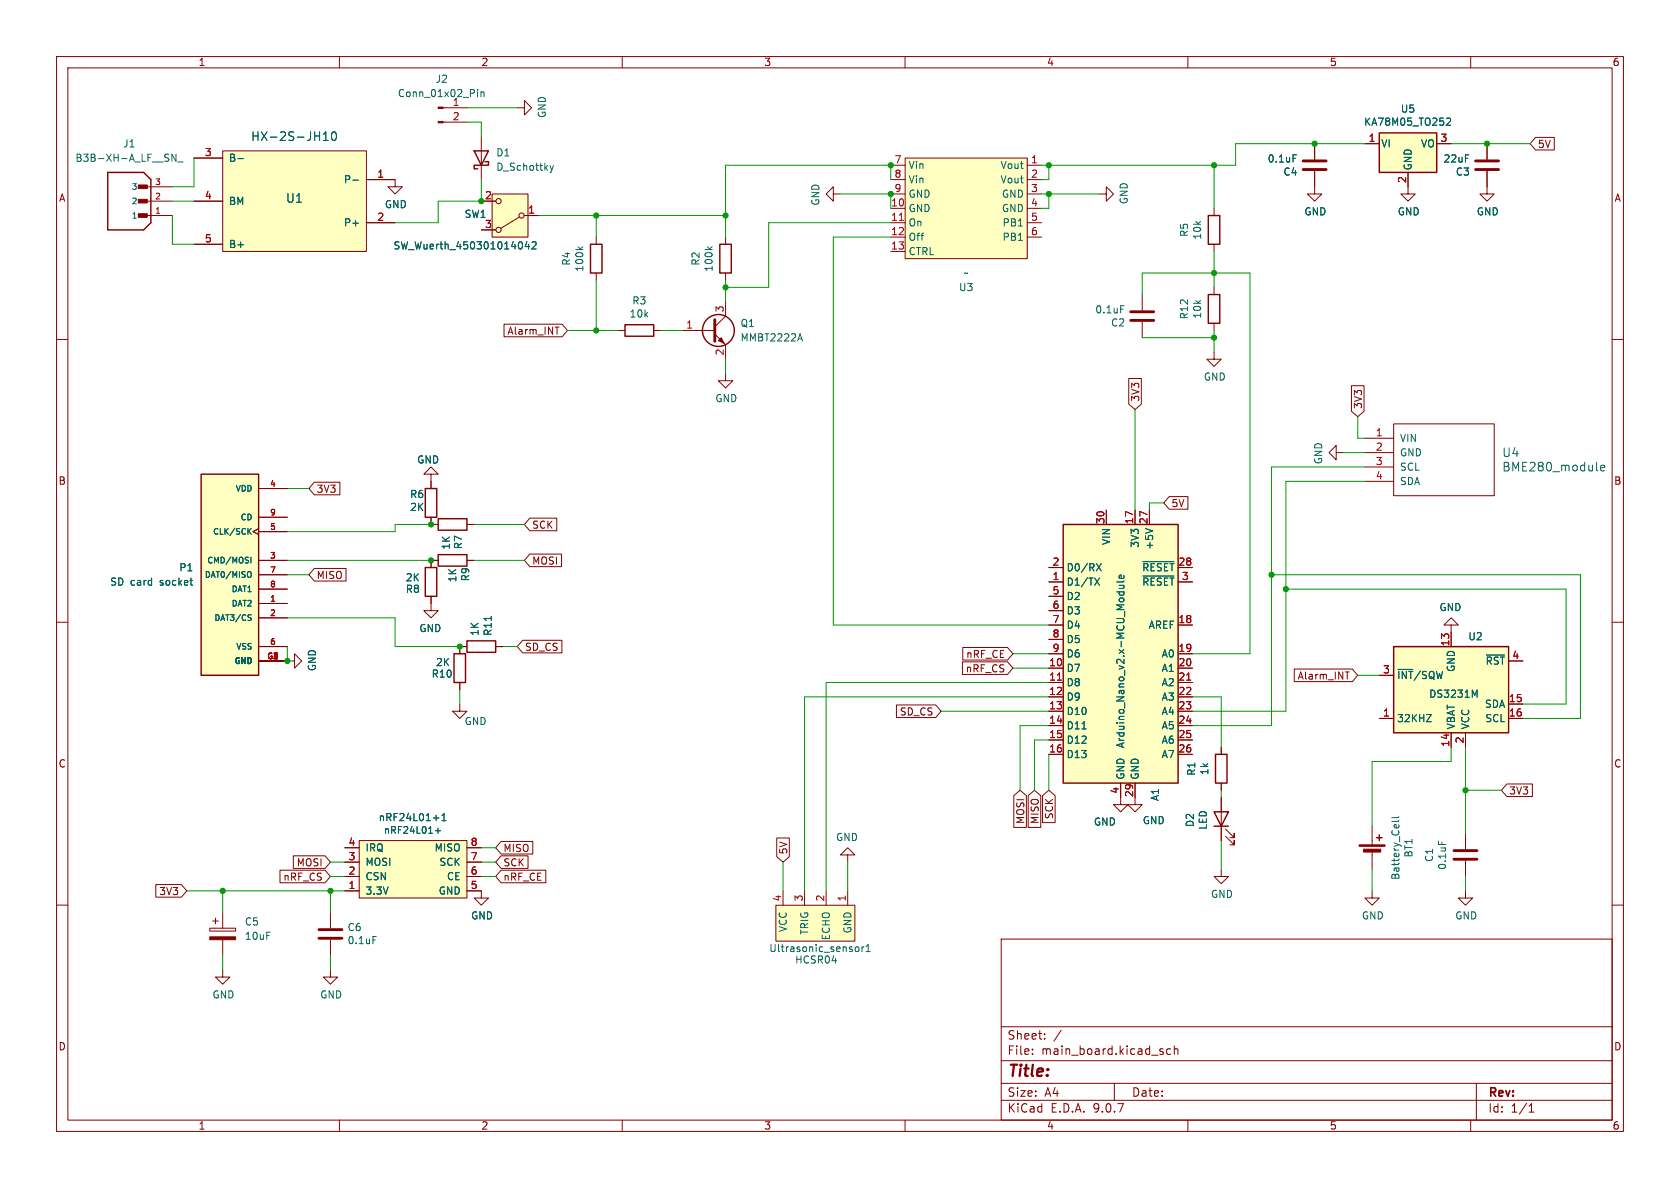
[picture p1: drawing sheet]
<svg xmlns="http://www.w3.org/2000/svg" width="297mm" height="210mm" viewBox="0 0 297 210" stroke-linecap="round" stroke-linejoin="round" font-family="sans-serif">
<g fill="none" stroke="#840000" stroke-width=".18">
<path d="M10 10h277v190h-277zM12 12h273v186h-273zM60 10v2M110 10v2M160 10v2M210 10v2M260 10v2M214.6 36.8v1.3M262.9 30.2v4.1h1.3l-1.3 1.3-1.3-1.3h1.3M262.9 25.4v2.8M214.6 43.2v1.3M10 60h2"/>
<path d="M285 60h2M10 110h2M285 110h2M259.1 157.5v1.3h1.2l-1.2 1.2-1.3-1.2h1.3M10 160h2M177 166h108v32h-108zM285 160h2M60 198v2M110 198v2M160 198v2M177 194.5h108M177 191.5h108"/>
<path d="M177 187.5h108M177 181.5h108M182.5 186.3v.1M182.5 185.5v.1M184.7 183.6v.1M184.7 182.8v.1M187.6 182.1l-1.3 2M197 191.5v3M205.5 185.9l.2 .2-.2 .3M205.5 185.4l.1 .1M207 185.5l-.5-.1-.3 .3v.4l.2 .2h.6M207.6 185.5l.2-.1 .4 .1v.9"/>
<path d="M207.6 184.9v1.5M210 198v2M260 198v2M261 191.5v6.5M270.3 196.6h.9M270.3 195.5l.4-.4v1.5"/>
</g>
<path d="M213.6 38.1h2v5.1h-2z" fill="none" stroke="#840000" stroke-width=".25"/>
<path d="M260.9 30h4M260.9 28.4h4" fill="none" stroke="#840000" stroke-width=".51"/>
<path d="M243.8 23.5h10.2v7h-10.2z" fill="#ffffc2"/>
<path d="M243.8 23.5h10.2v7h-10.2z" fill="none" stroke="#840000" stroke-width=".25"/>
<path d="M241.3 25.4h2.5M248.9 30.5v2.5M254 25.4h2.5M198.1 141v1.2h1.3l-1.3 1.3-1.3-1.3h1.3" fill="none" stroke="#840000" stroke-width=".18"/>
<path d="M255.7 21l.5-.1 .2 .3-.7 .9h.7" fill="none" stroke="#006464" stroke-width=".18"/>
<path d="M188 92.7h20.3v45.7h-20.3z" fill="#ffffc2"/>
<path d="M188 92.7h20.3v45.7h-20.3z" fill="none" stroke="#840000" stroke-width=".25"/>
<g fill="none" stroke="#840000" stroke-width=".18">
<path d="M232.4 33v1.3h1.3l-1.3 1.3-1.3-1.3h1.3M195.6 90.2v2.5M200.7 90.2v2.5M203.2 90.2v2.5M185.4 100.3h2.6M185.4 102.9h2.6M185.4 105.4h2.6M185.4 108h2.6M185.4 110.5h2.6M185.4 113h2.6M185.4 115.6h2.6M185.4 118.1h2.6"/>
<path d="M208.3 100.3h2.5M208.3 102.9h2.5M208.3 110.5h2.5M208.3 115.6h2.5M208.3 118.1h2.5M185.4 120.7h2.6M185.4 123.2h2.6M185.4 125.7h2.6M185.4 128.3h2.6M185.4 130.8h2.6M185.4 133.4h2.6M198.1 138.4v2.6"/>
<path d="M200.7 138.4v2.6M208.3 120.7h2.5M208.3 123.2h2.5M208.3 125.7h2.5M208.3 128.3h2.5M208.3 130.8h2.5M208.3 133.4h2.5"/>
</g>
<g fill="none" stroke="#006464" stroke-width=".18">
<path d="M193.8 99.6l.9 1.3M194.7 99.6l-.9 1.3M202.1 99.3h5.4M202.5 93.4l1.3 .5M193.5 102.2l.9 1.2M194.4 102.2l-.9 1.2M197.4 104.6h1.3M197.9 103.5h.8M197.9 104.6v.4M198.6 103.5l.1 .2-.1 .3h-.7M198.6 104.6l.1 .4M198.6 101.7l.1 .4-.2 .2-.6-.1v-.5h.3l.1 .6"/>
<path d="M198.7 102.7l-.2 .2h-1.1M202.1 101.8h5.4M191.3 128.8h.7"/>
</g>
<path d="M186.9 120.2h.8M209.8 120.2h.7" fill="none" stroke="#a90000" stroke-width=".18"/>
<path d="M160 27.9h21.6v17.8h-21.6z" fill="#ffffc2"/>
<g fill="none" stroke="#840000" stroke-width=".18">
<path d="M157.5 29.2h2.5M157.5 31.8h2.5M157.5 34.3h2.5M157.5 36.8h2.5M157.5 39.4h2.5M160 27.9h21.6v17.8h-21.6zM181.6 29.2h2.5M181.6 31.8h2.5M181.6 34.3h2.5M181.6 36.8h2.5M181.6 39.4h2.5M248.9 33v1.3h1.3l-1.3 1.3-1.3-1.3h1.3"/>
<path d="M109.2 58.4h1.3M115.6 58.4h1.2M120.6 58.4h5.8M126.4 59.1l1.9 1.9v2.5M128.3 53.3v2.6l-1.9 1.9M157.5 41.9h2.5M157.5 44.5h2.5M181.6 41.9h2.5M201.9 52.1v2.8M201.9 56.9v2.8M214.6 50.8v1.3M214.6 57.2v1.2"/>
<path d="M214.6 62.2v1.3h1.3l-1.3 1.3-1.2-1.3h1.2M241.3 77.5h5.1M246.4 74.9h17.8v12.7h-17.8zM76.2 83.8h1.3l-1.3-1.2-1.3 1.2h1.3v2.6M76.2 91.4v1.3M236.2 80v-1.3l-1.3 1.3 1.3 1.3v-1.3h1.3M241.3 80h5.1M241.3 82.6h5.1M241.3 85.1h5.1M50.8 116.8h1.3v-1.2l1.2 1.2-1.2 1.3v-1.3M81.3 114.3v1.3M81.3 124.5v1.2h-1.3l1.3 1.3 1.2-1.3h-1.2"/>
<path d="M81.3 120.7v1.2M85.1 157.5v1.3h1.3l-1.3 1.2-1.3-1.2h1.3M200.7 141v1.2h1.2l-1.2 1.3-1.3-1.3h1.3M242.6 157.5v1.3h1.2l-1.2 1.2-1.3-1.2h1.3M242.6 146.1v3.3M242.6 150.4v3.3M259.1 147.3v2.8M259.1 152.1v2.8M37.1 164.1h4.6v.5h-4.6zM37.6 162.8h1M38.1 162.3v1M39.4 171.5v1.2h1.2l-1.2 1.3-1.3-1.3h1.3"/>
<path d="M39.4 161.3v2.8M39.4 166.1v2.8M58.4 171.5v1.2h1.3l-1.3 1.3-1.3-1.3h1.3M58.4 161.3v2.8M58.4 166.1v2.8"/>
</g>
<path d="M159 39h.7" fill="none" stroke="#a90000" stroke-width=".18"/>
<g fill="none" stroke="#840000" stroke-width=".25">
<path d="M110.5 57.4h5.1v2h-5.1zM213.6 52.1h2v5.1h-2zM75.2 86.4h2v5h-2zM80.3 115.6h2v5.1h-2zM243.3 148.1h1M243.8 147.6v1"/>
<circle cx="127" cy="58.4" r="2.82"/>
</g>
<path d="M126.4 56.5v3.8M199.9 56.6h4.1M199.9 55.1h4.1M257 150.4h4.1M257 151.9h4.1M56.4 164.3h4.1M56.4 165.9h4.1" fill="none" stroke="#840000" stroke-width=".51"/>
<g fill="#840000" stroke="#840000" stroke-width=".18">
<path d="M127 60.2l.5-.5 .5 1z"/>
<path d="M37.1 165.6h4.6v.5h-4.6z"/>
<path d="M240.3 149.4h4.6v.2h-4.6z"/>
<path d="M241 150.1h3.1v.5h-3.1z"/>
</g>
<path d="M141.1 59.9h.6M141.4 59l.5 1.3M198.1 54h.6M282.3 83.2h.2M283 82.7l.7-.1-.1-.3-.4-.1-.2 .2 .1 .8h.5M247.3 145l-.2 .2h-1.1M247.3 144.4l-.2 .1h-1.1M254.3 148.7v.6M65.9 165.6h.6" fill="none" stroke="#006464" stroke-width=".18"/>
<path d="M35.6 83.8h10.1v35.6h-10.1z" fill="#ffffc2"/>
<path d="M19 30.5h6.4l1.3 1.3v7.6l-1.3 1.2h-6.4zM35.6 83.8h10.1v35.6h-10.1z" fill="none" stroke="#840000" stroke-width=".25"/>
<g fill="none" stroke="#840000" stroke-width=".18">
<path d="M25.4 38.1h5.1M25.4 35.6h5.1M25.4 33h5.1M45.7 93.5l-1 .5 1 .5M45.7 86.4h5.1M45.7 91.4h5.1M45.7 94h5.1M45.7 99.1h5.1M45.7 104.1h5.1M45.7 106.7h5.1M45.7 114.3h5.1M45.7 116.8h5.1"/>
<path d="M45.7 101.6h5.1M45.7 109.2h5.1M256.5 110.5h1.3l-1.3-1.3-1.2 1.3h1.2v1.3M149.9 151.1h1.2l-1.2-1.2-1.3 1.2h1.3v1.3"/>
</g>
<path d="M30.4 27.2l.7 1.3v-1.3M31.4 28.6h1M44 93.9l.4 .5M44.4 98.5v1M44.4 93.4l-.6 .6M44 101a.34 .34 0 0 1 .4 .4v.3a.34 .34 0 0 1-.4 .4M44 109.1l.3 .1 .1 .3-.2 .2h-.2M44 108.7h.4" fill="none" stroke="#006464" stroke-width=".18"/>
<g fill="#840000" stroke="#840000" stroke-width=".18">
<path d="M24.4 37.8h1.6v.6h-1.6z"/>
<path d="M24.4 35.2h1.6v.7h-1.6z"/>
<path d="M24.4 32.7h1.6v.6h-1.6z"/>
</g>
<path d="M246.4 114.3h20.3v15.2h-20.3z" fill="#ffffc2"/>
<path d="M246.4 114.3h20.3v15.2h-20.3zM214.9 133.4h2v5h-2z" fill="none" stroke="#840000" stroke-width=".25"/>
<path d="M243.8 119.4h2.6M256.5 111.8v2.5M266.7 116.8h2.5M215.9 132.1v1.3M215.9 138.4v1.3M243.8 127h2.6M256.5 129.5v2.6M259.1 129.5v2.6M266.7 127h2.5M266.7 124.5h2.5" fill="none" stroke="#840000" stroke-width=".18"/>
<path d="M262.8 115.8h3.2M252.2 126.3h.8l-.8 1.3h.8M260.7 122.9l.4-.9v1.3" fill="none" stroke="#006464" stroke-width=".18"/>
<path d="M137.2 160h13.9v6.4h-13.9z" fill="#ffffc2"/>
<g fill="none" stroke="#840000" stroke-width=".18">
<path d="M78.3 19.1h4.2M91.4 19.1h1.3v-1.3l1.3 1.3-1.3 1.2v-1.2M78.3 21.6h4.2M85.1 24.1v7.7M147.3 34.3v-1.3l-1.3 1.3 1.3 1.3v-1.3h1.3M105.4 41.9v1.3M105.4 48.3v1.2M76.2 92.7h1.3M77.5 99.1h-1.3v1.2M82.5 92.7h1.3M82.5 99.1h1.3M76.2 105.4v2.6h-1.3l1.3 1.2 1.3-1.2h-1.3"/>
<path d="M81.3 114.3h1.2M87.6 114.3h1.3M138.4 157.5v2.5M142.2 157.5v2.5M146 157.5v2.5M149.9 157.5v2.5M215.9 153.7v1.2h1.3l-1.3 1.3-1.3-1.3h1.3M215.9 141v7.6M216.7 147.8l1.5 1.6v-.8v.8h-.8M216.7 146.6l1.5 1.5v-.8v.8h-.8M137.2 160h13.9v6.4h-13.9z"/>
</g>
<g fill="none" stroke="#006464" stroke-width=".18">
<path d="M84.4 15.8v.1M84.4 16.2v.9M85 16.2v.9M85 16.4l.2-.2 .3 .1 .1 .8M97.2 29.3l.3 .8M97.5 30.1l-.3 .4M97.8 29.3l-.3 .8M102.2 43.6l.5 .5M103 43.6l-.4 .4M86.8 109v.7M151.3 167.4h.3l.2 .2v.5l-.2 .1h-.3M152.4 167.4v.8"/>
<path d="M152.8 167.4l-.4 .2M153.1 168.2h.7M153.1 167.3l.4-.4v1.3"/>
</g>
<path d="M83.8 26.7h2.6l-1.3 2.5zM85.7 28.6h.7v.6h-2.6v.6h.7M104.4 43.2h2v5.1h-2zM77.5 91.7h5v2h-5zM77.5 98h5v2.1h-5zM75.2 100.3h2v5.1h-2zM82.5 113.3h5.1v2h-5.1zM214.6 143.5h2.6l-1.3 2.6zM214.6 146.1h2.6" fill="none" stroke="#840000" stroke-width=".25"/>
<g fill="#840000" stroke="#840000" stroke-width=".18">
<path d="M77.5 18.9h.8v.3h-.8z"/>
<path d="M77.5 21.5h.8v.2h-.8z"/>
</g>
<path d="M39.4 26.7h25.4v17.8h-25.4z" fill="#ffffc2"/>
<path d="M34.3 35.6h5.1M34.3 27.9h5.1M39.4 26.7h25.4v17.8h-25.4zM64.8 31.8h5v1.2h1.3l-1.3 1.3-1.2-1.3h1.2M64.8 39.4h5M34.3 43.2h5.1" fill="none" stroke="#840000" stroke-width=".18"/>
<path d="M42.1 28h.9M57.1 24.8h.9M57.1 23.7l.5-.4v1.5M58.8 23.4l.2-.1a.83 .83 0 0 1 .6 .6 .83 .83 0 0 1-.3 .9h-.2a.83 .83 0 0 1-.6-.6 .83 .83 0 0 1 .3-.8zM62.4 31.8h1" fill="none" stroke="#006464" stroke-width=".18"/>
<path d="M87 34.3h6.3v7.6h-6.3z" fill="#ffffc2"/>
<g fill="none" stroke="#840000" stroke-width=".18">
<path d="M85.1 35.6h2.5M87 34.3h6.3v7.6h-6.3zM91.8 38.4l-3.3 2M92.7 38.1h2.5M194.3 34.3h1.3v-1.3l1.2 1.3-1.2 1.3v-1.3M232.4 25.4v2.8M232.4 30.2v2.8M85.1 40.6h2.5M128.3 41.9v1.3M128.3 48.3v1.2M128.3 66v1.3h1.2l-1.2 1.3-1.3-1.3h1.3"/>
<circle cx="88.1" cy="35.6" r=".46"/>
<circle cx="92.2" cy="38.1" r=".46"/>
<circle cx="88.1" cy="40.6" r=".46"/>
</g>
<path d="M228.6 27.4h.6M92.3 43v.8M93.2 42.7l-.4 .9h.8M93.5 43.2v.8M94.1 42.9l.4-.2 .3 .4-.8 .9h.8M125.1 43.6l.4 .5M125.9 43.6l-.5 .4" fill="none" stroke="#006464" stroke-width=".18"/>
<path d="M230.4 30h4M230.4 28.4h4" fill="none" stroke="#840000" stroke-width=".51"/>
<path d="M127.3 43.2h2v5.1h-2z" fill="none" stroke="#840000" stroke-width=".25"/>
<path d="M63.5 148.6h19v10.2h-19z" fill="#ffffc2"/>
<g fill="none" stroke="#840000" stroke-width=".18">
<path d="M34.3 35.6h5.1M34.3 27.9h5.1M64.8 39.4h5M64.8 31.8h5M85.1 35.6h2.5M92.7 38.1h2.5M232.4 25.4v2.8M232.4 30.2v2.8M241.3 25.4h2.5M248.9 30.5v2.5M254 25.4h2.5M262.9 25.4v2.8"/>
<path d="M262.9 30.2v2.8M271.5 24.3h3.3v2.2h-3.3l-1-1.1zM34.3 43.2h5.1M85.1 40.6h2.5M89.1 57.3h10.3l.9 1.1-.9 1.1h-10.3zM98.1 57.8h.7M199.5 66.9h2.3v4.5l-1.1 1-1.2-1zM238.9 68.2h2.2v4.5l-1.1 1-1.1-1zM45.7 93.5l-1 .5 1 .5M45.7 86.4h5.1M45.7 91.4h5.1M45.7 94h5.1"/>
<path d="M45.7 99.1h5.1M55.6 85.2h4.5v2.3h-4.5l-1-1.1zM76.2 85.1v1.3M76.2 91.4v1.3h1.3M77.5 99.1h-1.3v1.2M82.5 99.1h1.3M82.5 92.7h1.3M93.7 91.6h4.7v2.2h-4.7l-1-1.1zM93.7 97.9h5.6v2.3h-5.6l-1-1.1zM195.6 90.2v2.5M200.7 90.2v2.5M203.2 90.2v2.5"/>
<path d="M206.7 87.8h3.3v2.2h-3.3l-1-1.1zM45.7 116.8h5.1M45.7 104.1h5.1M45.7 106.7h5.1M45.7 114.3h5.1M45.7 101.6h5.1M45.7 109.2h5.1M55.6 100.5h5.6v2.2h-5.6l-1-1.1zM76.2 105.4v1.3M82.5 114.3h-1.2v1.3M87.6 114.3h1.3M92.4 113.2h6.9v2.2h-6.9l-1-1.1z"/>
<path d="M170.1 117h8l1 1.1-1 1.1h-8zM170.2 114.5h7.9l1 1.1-1 1.1h-7.9zM185.4 100.3h2.6M185.4 102.9h2.6M185.4 105.4h2.6M185.4 108h2.6M185.4 110.5h2.6M185.4 113h2.6M185.4 115.6h2.6M185.4 118.1h2.6M208.3 100.3h2.5M208.3 102.9h2.5"/>
<path d="M208.3 110.5h2.5M208.3 115.6h2.5M208.3 118.1h2.5M228.8 118.3h10.3l.9 1.1-.9 1.1h-10.3zM237.8 118.8h.7M243.8 119.4h2.6M256.5 111.8v2.5M266.7 116.8h2.5M81.3 120.7v1.2M158.5 124.6h6.9l1 1.1-1 1.1h-6.9zM185.4 120.7h2.6M185.4 123.2h2.6"/>
<path d="M185.4 125.7h2.6M185.4 128.3h2.6M185.4 130.8h2.6M185.4 133.4h2.6M198.1 138.4v2.6M200.7 138.4v2.6M208.3 120.7h2.5M208.3 123.2h2.5M208.3 125.7h2.5M208.3 128.3h2.5M208.3 130.8h2.5M208.3 133.4h2.5"/>
<path d="M215.9 132.1v1.3M215.9 138.4v1.3M243.8 127h2.6M256.5 129.5v2.6M259.1 129.5v2.6M266.4 138.6h4.5v2.2h-4.5l-1-1.1zM266.7 127h2.5M266.7 124.5h2.5M27.5 156.4h4.6l.9 1.1-.9 1.1h-4.6zM49.5 153.8h8l.9 1.1-.9 1.2h-8zM51.9 151.3h5.6l.9 1.1-.9 1.1h-5.6zM61 157.5h2.5"/>
<path d="M61 154.9h2.5M61 152.4h2.5M61 149.9h2.5M63.5 148.6h19v10.2h-19zM82.5 157.5h2.6M82.5 154.9h2.6M82.5 152.4h2.6M82.5 149.9h2.6M88.6 148.7h5.6v2.3h-5.6l-1-1.1zM88.6 153.8h7.9v2.3h-7.9l-1-1.2zM88.6 151.3h4.7v2.2h-4.7l-1-1.1zM137.3 148.1h2.2v3.3l-1.1 1-1.1-1z"/>
<path d="M179.2 140.7l1.1-1 1.2 1v5.6h-2.3zM181.8 140.7l1.1-1 1.1 1v5.6h-2.2zM184.3 140.7l1.1-1 1.1 1v4.7h-2.2zM215.9 141v2.5M215.9 146.1v2.5"/>
</g>
<g fill="none" stroke="#006464" stroke-width=".18">
<path d="M42.1 28h.9M57.1 24.8h.9M57.1 23.7l.5-.4v1.5M58.8 23.4l.2-.1a.83 .83 0 0 1 .6 .6 .83 .83 0 0 1-.3 .9h-.2a.83 .83 0 0 1-.6-.6 .83 .83 0 0 1 .3-.8zM62.4 31.8h1M228.6 27.4h.6M255.7 21l.5-.1 .2 .3-.7 .9h.7M92.3 43v.8M93.2 42.7l-.4 .9h.8M93.5 43.2v.8M94.1 42.9l.4-.2 .3 .4-.8 .9h.8M44 93.9l.4 .5"/>
<path d="M44.4 98.5v1M44.4 93.4l-.6 .6M193.8 99.6l.9 1.3M194.7 99.6l-.9 1.3M202.1 99.3h5.4M202.5 93.4l1.3 .5M44 101a.34 .34 0 0 1 .4 .4v.3a.34 .34 0 0 1-.4 .4M44 109.1l.3 .1 .1 .3-.2 .2h-.2M44 108.7h.4M86.8 109v.7M193.5 102.2l.9 1.2M194.4 102.2l-.9 1.2"/>
<path d="M197.4 104.6h1.3M197.9 103.5h.8M197.9 104.6v.4M198.6 103.5l.1 .2-.1 .3h-.7M198.6 104.6l.1 .4M198.6 101.7l.1 .4-.2 .2-.6-.1v-.5h.3l.1 .6M198.7 102.7l-.2 .2h-1.1M202.1 101.8h5.4M262.8 115.8h3.2M191.3 128.8h.7M252.2 126.3h.8l-.8 1.3h.8M260.7 122.9l.4-.9v1.3"/>
<path d="M76.6 144.6h1M77 146.9h.9M77.4 146.4v.9M78.1 145.1h.8M78.1 144.2l.4-.4v1.3"/>
</g>
<g fill="none" stroke="#009600" stroke-width=".18">
<path d="M82.5 19.1h8.9M30.5 38.1v5.1h3.8M30.5 35.6h3.8M34.3 27.9v5.1h-3.8M82.5 21.6h2.6v2.5M85.1 31.8v3.8h-7.6v3.8h-7.7M95.2 38.1h33.1M105.4 38.1v3.8M148.6 34.3h8.9v2.5M157.5 31.8v-2.6h-29.2v12.7M157.5 39.4h-21.6v11.4h-7.6M184.1 34.3h10.2"/>
<path d="M185.4 29.2v2.6h-1.3M185.4 34.3v2.5h-1.3M214.6 29.2v7.6M241.3 25.4h-22.9v3.8h-34.3M256.5 25.4h14M100.3 58.4h8.9M105.4 49.5v8.9M116.8 58.4h3.8M128.3 49.5v3.8M157.5 41.9h-10.2v68.6h38.1M201.9 52.1v-3.8h19.1v67.3h-10.2M201.9 59.7h12.7"/>
<path d="M214.6 44.5v6.3M214.6 58.4v3.8M128.3 63.5v2.5M200.7 72.4v17.8M240 73.7v3.8h1.3M50.8 99.1h25.4M50.8 86.4h3.8M76.2 92.7h-6.4v1.3h-19M83.8 92.7h8.9M83.8 99.1h8.9M205.7 88.9h-2.5v1.3M237.5 80h3.8"/>
<path d="M241.3 82.6h-16.5v45.7h-14M241.3 85.1h-14v40.6h-16.5M50.8 101.6h3.8M50.8 114.3v2.5M50.8 109.2h19v5.1h11.5M88.9 114.3h2.5M179.1 118.1h6.3M179.1 115.6h6.3M224.8 101.6h54.6v25.4h-10.2M227.3 104.1h49.6v20.4h-7.7M240 119.4h3.8M81.3 121.9v2.6"/>
<path d="M166.4 125.7h19M185.4 128.3h-5.1v11.4M185.4 130.8h-2.5v8.9M185.4 123.2h-43.2v34.3M185.4 120.7h-39.4v36.8M185.4 133.4v6.3M210.8 123.2h5.1v8.9M215.9 139.7v1.3M256.5 132.1v2.5h-13.9v11.5M259.1 132.1v15.2M259.1 139.7h6.3M33 157.5h28"/>
<path d="M39.4 157.5v3.8M58.4 157.5v3.8M58.4 152.4h2.6M58.4 154.9h2.6M85.1 152.4h2.5M85.1 154.9h2.5M85.1 149.9h2.5M138.4 152.4v5.1M149.9 152.4v5.1M215.9 148.6v5.1M242.6 153.7v3.8M259.1 154.9v2.6"/>
<path d="M39.4 168.9v2.6M58.4 168.9v2.6"/>
</g>
<path d="M186.9 120.2h.8M209.8 120.2h.7" fill="none" stroke="#a90000" stroke-width=".18"/>
<g fill="#009600" stroke="#009600" stroke-width=".18">
<circle cx="259.1" cy="139.7" r=".46"/>
<circle cx="50.8" cy="116.8" r=".46"/>
<circle cx="58.4" cy="157.5" r=".46"/>
<circle cx="39.4" cy="157.5" r=".46"/>
<circle cx="81.3" cy="114.3" r=".46"/>
<circle cx="157.5" cy="29.2" r=".46"/>
<circle cx="157.5" cy="34.3" r=".46"/>
<circle cx="128.3" cy="50.8" r=".46"/>
<circle cx="128.3" cy="38.1" r=".46"/>
<circle cx="105.4" cy="38.1" r=".46"/>
<circle cx="227.3" cy="104.1" r=".46"/>
<circle cx="224.8" cy="101.6" r=".46"/>
<circle cx="214.6" cy="48.3" r=".46"/>
<circle cx="214.6" cy="59.7" r=".46"/>
<circle cx="76.2" cy="92.7" r=".46"/>
<circle cx="76.2" cy="99.1" r=".46"/>
<circle cx="105.4" cy="58.4" r=".46"/>
<circle cx="85.1" cy="35.6" r=".46"/>
<circle cx="214.6" cy="29.2" r=".46"/>
<circle cx="185.4" cy="29.2" r=".46"/>
<circle cx="185.4" cy="34.3" r=".46"/>
<circle cx="262.9" cy="25.4" r=".46"/>
<circle cx="232.4" cy="25.4" r=".46"/>
</g>
<text font-size="2.8" fill="#840000" x="178" y="190.9">Title:</text>
<g font-size="2.1" fill="#006464">
<text x="44.3" y="25.1">HX-2S-JH10</text>
<text x="50.5" y="36">U1</text>
<text x="265.5" y="81">U4</text>
<text x="265.5" y="83.5">BME280_module</text>
</g>
<g font-size="2.1" fill="#840000">
<text x="178" y="184">Sheet:</text>
<text x="178" y="186.7">File:</text>
<text x="184.1" y="186.7">main_board.kicad_sch</text>
<text x="178" y="196.9">KiCad</text>
<text x="178" y="194.1">Size:</text>
<text x="184.7" y="194.1">A4</text>
<text x="185.7" y="196.9">E.D.A.</text>
<text x="193.3" y="196.9">9.0.7</text>
<text x="200" y="194.1">Date:</text>
<text x="263" y="194.3">Rev:</text>
<text x="263" y="196.9">Id:</text>
<text x="267.1" y="196.9">1/1</text>
</g>
<g font-size="1.8" fill="#840000">
<text x="35" y="11.9">1</text>
<text x="85" y="11.9">2</text>
<text x="135" y="11.9">3</text>
<text x="185" y="11.9">4</text>
<text x="235" y="11.9">5</text>
<text x="285" y="11.9">6</text>
<text x="271.8" y="26.4">5V</text>
<text x="10.3" y="35.9">A</text>
<text x="285.3" y="35.9">A</text>
<text x="89.6" y="59.4">Alarm_INT</text>
<text x="201.6" y="71.1" transform="rotate(-90 201.6 71.1)">3V3</text>
<text x="241" y="72.4" transform="rotate(-90 241 72.4)">3V3</text>
<text x="10.3" y="85.9">B</text>
<text x="55.9" y="87.3">3V3</text>
<text x="207" y="89.9">5V</text>
<text x="285.3" y="85.9">B</text>
<text x="94" y="93.7">SCK</text>
<text x="94" y="100">MOSI</text>
<text x="55.9" y="102.6">MISO</text>
<text x="92.7" y="115.3">SD_CS</text>
<text x="170.6" y="119.1">nRF_CS</text>
<text x="170.7" y="116.5">nRF_CE</text>
<text x="229.3" y="120.3">Alarm_INT</text>
<text x="159" y="126.7">SD_CS</text>
<text x="10.3" y="135.9">C</text>
<text x="285.3" y="135.9">C</text>
<text x="266.7" y="140.7">3V3</text>
<text x="181.3" y="145.8" transform="rotate(-90 181.3 145.8)">MOSI</text>
<text x="183.8" y="145.8" transform="rotate(-90 183.8 145.8)">MISO</text>
<text x="186.4" y="144.9" transform="rotate(-90 186.4 144.9)">SCK</text>
<text x="50" y="155.9">nRF_CS</text>
<text x="52.4" y="153.4">MOSI</text>
<text x="88.9" y="150.8">MISO</text>
<text x="88.9" y="155.9">nRF_CE</text>
<text x="88.9" y="153.4">SCK</text>
<text x="139.4" y="151.1" transform="rotate(-90 139.4 151.1)">5V</text>
<text x="28" y="158.4">3V3</text>
<text x="10.3" y="185.9">D</text>
<text x="285.3" y="185.9">D</text>
<text x="35" y="199.9">1</text>
<text x="85" y="199.9">2</text>
<text x="135" y="199.9">3</text>
<text x="185" y="199.9">4</text>
<text x="235" y="199.9">5</text>
<text x="285" y="199.9">6</text>
</g>
<g font-size="1.8" fill="#006464">
<text x="70.2" y="17.4">Conn_01x02_Pin</text>
<text x="76.9" y="14.8">J2</text>
<text x="79.9" y="18.8">1</text>
<text x="96.7" y="21" transform="rotate(-90 96.7 21)">GND</text>
<text x="241" y="22.4">KA78M05_TO252</text>
<text x="247.5" y="20.1">U5</text>
<text x="13.2" y="28.8">B3B-XH-A_LF__SN_</text>
<text x="21.7" y="26.3">J1</text>
<text x="40.4" y="28.8">B-</text>
<text x="87.6" y="27.9">D1</text>
<text x="224" y="28.9">0.1uF</text>
<text x="244.1" y="26.3">VI</text>
<text x="251.1" y="26.3">VO</text>
<text x="255.1" y="28.9">22uF</text>
<text x="60.7" y="32.6">P-</text>
<text x="87.6" y="30.4">D_Schottky</text>
<text x="160.5" y="30.1">Vin</text>
<text x="160.5" y="32.6">Vin</text>
<text x="160.5" y="35.2">GND</text>
<text x="176.8" y="30.1">Vout</text>
<text x="176.8" y="32.6">Vout</text>
<text x="177" y="35.2">GND</text>
<text x="226.8" y="31.2">C4</text>
<text x="249.8" y="30.2" transform="rotate(-90 249.8 30.2)">GND</text>
<text x="257.3" y="31.2">C3</text>
<text x="40.4" y="36.4">BM</text>
<text x="60.7" y="40.2">P+</text>
<text x="67.9" y="37">GND</text>
<text x="82" y="38.7">SW1</text>
<text x="145.1" y="36.5" transform="rotate(-90 145.1 36.5)">GND</text>
<text x="160.5" y="37.7">GND</text>
<text x="160.5" y="40.2">On</text>
<text x="177" y="37.7">GND</text>
<text x="177.1" y="40.2">PB1</text>
<text x="199.6" y="36.2" transform="rotate(-90 199.6 36.2)">GND</text>
<text x="210.2" y="42" transform="rotate(-90 210.2 42)">R5</text>
<text x="230.5" y="38.3">GND</text>
<text x="247" y="38.3">GND</text>
<text x="261" y="38.3">GND</text>
<text x="40.4" y="44">B+</text>
<text x="69.5" y="44.3">SW_Wuerth_450301014042</text>
<text x="101" y="47.1" transform="rotate(-90 101 47.1)">R4</text>
<text x="123.9" y="47.1" transform="rotate(-90 123.9 47.1)">R2</text>
<text x="160.5" y="42.8">Off</text>
<text x="160.5" y="45.3">CTRL</text>
<text x="177.1" y="42.8">PB1</text>
<text x="212.5" y="42.5" transform="rotate(-90 212.5 42.5)">10k</text>
<text x="103.3" y="48.1" transform="rotate(-90 103.3 48.1)">100k</text>
<text x="126.2" y="48.1" transform="rotate(-90 126.2 48.1)">100k</text>
<text x="169.4" y="51.7">U3</text>
<text x="170.3" y="49.1">~</text>
<text x="111.2" y="56.3">10k</text>
<text x="111.7" y="54">R3</text>
<text x="130.8" y="58">Q1</text>
<text x="193.5" y="55.6">0.1uF</text>
<text x="196.3" y="57.9">C2</text>
<text x="210.2" y="56.6" transform="rotate(-90 210.2 56.6)">R12</text>
<text x="212.5" y="56.4" transform="rotate(-90 212.5 56.4)">10k</text>
<text x="130.8" y="60.6">MMBT2222A</text>
<text x="126.4" y="71.3">GND</text>
<text x="212.7" y="67.5">GND</text>
<text x="73.7" y="82.1">GND</text>
<text x="234" y="82.2" transform="rotate(-90 234 82.2)">GND</text>
<text x="247.4" y="78.3">VIN</text>
<text x="247.4" y="80.9">GND</text>
<text x="247.4" y="83.4">SCL</text>
<text x="72.4" y="88.2">R6</text>
<text x="247.4" y="86">SDA</text>
<text x="72.4" y="90.5">2K</text>
<text x="31.6" y="101.2">P1</text>
<text x="79.7" y="97.3" transform="rotate(-90 79.7 97.3)">1K</text>
<text x="81.9" y="97.2" transform="rotate(-90 81.9 97.2)">R7</text>
<text x="188.5" y="101.2">D0/RX</text>
<text x="196.4" y="96.4" transform="rotate(-90 196.4 96.4)">VIN</text>
<text x="201.5" y="96.9" transform="rotate(-90 201.5 96.9)">3V3</text>
<text x="201.8" y="101.2">~{RESET}</text>
<text x="204.1" y="97.3" transform="rotate(-90 204.1 97.3)">+5V</text>
<text x="19.4" y="103.7">SD card</text>
<text x="28.4" y="103.7">socket</text>
<text x="71.6" y="105">R8</text>
<text x="71.6" y="103">2K</text>
<text x="80.9" y="103" transform="rotate(-90 80.9 103)">1K</text>
<text x="83.2" y="102.9" transform="rotate(-90 83.2 102.9)">R9</text>
<text x="188.5" y="103.7">D1/TX</text>
<text x="188.5" y="106.3">D2</text>
<text x="201.8" y="103.7">~{RESET}</text>
<text x="74" y="111.9">GND</text>
<text x="84.8" y="112.5" transform="rotate(-90 84.8 112.5)">1K</text>
<text x="87.1" y="112.5" transform="rotate(-90 87.1 112.5)">R11</text>
<text x="188.5" y="108.8">D3</text>
<text x="188.5" y="111.4">D4</text>
<text x="188.5" y="113.9">D5</text>
<text x="203" y="111.4">AREF</text>
<text x="254.4" y="108.2">GND</text>
<text x="259.5" y="113.4">U2</text>
<text x="56.1" y="118.7" transform="rotate(-90 56.1 118.7)">GND</text>
<text x="76.2" y="120">R10</text>
<text x="77" y="118">2K</text>
<text x="188.5" y="116.4">D6</text>
<text x="188.5" y="119">D7</text>
<text x="205.3" y="116.4">A0</text>
<text x="205.3" y="119">A1</text>
<text x="257.4" y="118.9" transform="rotate(-90 257.4 118.9)">GND</text>
<text x="262.5" y="117.7">~{RST}</text>
<text x="188.5" y="121.5">D8</text>
<text x="188.5" y="124.1">D9</text>
<text x="205.3" y="121.5">A2</text>
<text x="205.3" y="124.1">A3</text>
<text x="246.9" y="120.2">~{INT}/SQW</text>
<text x="252.6" y="123.5">DS3231M</text>
<text x="262.4" y="125.3">SDA</text>
<text x="82" y="128.4">GND</text>
<text x="188.5" y="126.6">D10</text>
<text x="188.5" y="129.1">D11</text>
<text x="188.5" y="131.7">D12</text>
<text x="205.3" y="126.6">A4</text>
<text x="205.3" y="129.1">A5</text>
<text x="205.3" y="131.7">A6</text>
<text x="246.9" y="127.9">32KHZ</text>
<text x="257.4" y="129" transform="rotate(-90 257.4 129)">VBAT</text>
<text x="259.9" y="129" transform="rotate(-90 259.9 129)">VCC</text>
<text x="262.5" y="127.9">SCL</text>
<text x="188.5" y="134.2">D13</text>
<text x="199" y="137.9" transform="rotate(-90 199 137.9)">GND</text>
<text x="199" y="132.4" transform="rotate(-90 199 132.4)">Arduino_Nano_v2.x-MCU_Module</text>
<text x="201.5" y="137.9" transform="rotate(-90 201.5 137.9)">GND</text>
<text x="205.3" y="134.2">A7</text>
<text x="211.5" y="137.2" transform="rotate(-90 211.5 137.2)">R1</text>
<text x="213.8" y="137.1" transform="rotate(-90 213.8 137.1)">1k</text>
<text x="205.1" y="141.7" transform="rotate(-90 205.1 141.7)">A1</text>
<text x="66.8" y="145.4">nRF24L01+1</text>
<text x="147.7" y="148.9">GND</text>
<text x="193.3" y="146.2">GND</text>
<text x="201.9" y="145.9">GND</text>
<text x="211.3" y="146.3" transform="rotate(-90 211.3 146.3)">D2</text>
<text x="213.6" y="146.8" transform="rotate(-90 213.6 146.8)">LED</text>
<text x="64.5" y="155.8">CSN</text>
<text x="64.5" y="153.3">MOSI</text>
<text x="64.5" y="150.7">IRQ</text>
<text x="76.7" y="150.7">MISO</text>
<text x="77.6" y="153.3">SCK</text>
<text x="78.9" y="155.8">CE</text>
<text x="247.6" y="155.6" transform="rotate(-90 247.6 155.6)">Battery_Cell</text>
<text x="249.9" y="151.7" transform="rotate(-90 249.9 151.7)">BT1</text>
<text x="253.5" y="152.5" transform="rotate(-90 253.5 152.5)">C1</text>
<text x="255.9" y="153.9" transform="rotate(-90 255.9 153.9)">0.1uF</text>
<text x="64.5" y="158.3">3.3V</text>
<text x="77.5" y="158.3">GND</text>
<text x="214" y="158.9">GND</text>
<text x="43.2" y="163.8">C5</text>
<text x="43.2" y="166.3">10uF</text>
<text x="61.4" y="164.8">C6</text>
<text x="61.4" y="167.1">0.1uF</text>
<text x="83.2" y="162.7">GND</text>
<text x="139.3" y="164.9" transform="rotate(-90 139.3 164.9)">VCC</text>
<text x="143.1" y="165.4" transform="rotate(-90 143.1 165.4)">TRIG</text>
<text x="146.9" y="166.3" transform="rotate(-90 146.9 166.3)">ECHO</text>
<text x="150.7" y="165.1" transform="rotate(-90 150.7 165.1)">GND</text>
<text x="240.7" y="162.7">GND</text>
<text x="257.2" y="162.7">GND</text>
<text x="135.9" y="168.5">Ultrasonic_sensor1</text>
<text x="140.5" y="170.5">HCSR04</text>
<text x="37.5" y="176.7">GND</text>
<text x="56.5" y="176.7">GND</text>
</g>
<g font-size="1.8" fill="#a90000">
<text x="79.9" y="21.3">2</text>
<text x="36.1" y="27.7">3</text>
<text x="158" y="29">7</text>
<text x="182.2" y="29">1</text>
<text x="241.9" y="25.1">1</text>
<text x="254.6" y="25.1">3</text>
<text x="36.1" y="35.3">4</text>
<text x="66.6" y="31.5">1</text>
<text x="85.7" y="35.3">2</text>
<text x="158" y="31.5">8</text>
<text x="158" y="34">9</text>
<text x="182.2" y="31.5">2</text>
<text x="182.2" y="34">3</text>
<text x="248.7" y="32.5" transform="rotate(-90 248.7 32.5)">2</text>
<text x="66.6" y="39.1">2</text>
<text x="85.7" y="40.4">3</text>
<text x="93.3" y="37.8">1</text>
<text x="157.4" y="36.6">10</text>
<text x="157.4" y="39.1">11</text>
<text x="157.4" y="41.7">12</text>
<text x="182.2" y="36.6">4</text>
<text x="182.2" y="39.1">5</text>
<text x="182.2" y="41.7">6</text>
<text x="36.1" y="42.9">5</text>
<text x="157.4" y="44.2">13</text>
<text x="121.2" y="58.2">1</text>
<text x="128" y="55.3" transform="rotate(-90 128 55.3)">3</text>
<text x="128" y="62.9" transform="rotate(-90 128 62.9)">2</text>
<text x="243.1" y="77.2">1</text>
<text x="243.1" y="79.8">2</text>
<text x="243.1" y="82.3">3</text>
<text x="243.1" y="84.8">4</text>
<text x="195.3" y="92.8" transform="rotate(-90 195.3 92.8)">30</text>
<text x="200.4" y="92.8" transform="rotate(-90 200.4 92.8)">17</text>
<text x="202.9" y="92.8" transform="rotate(-90 202.9 92.8)">27</text>
<text x="186" y="100.1">2</text>
<text x="208.2" y="100.1">28</text>
<text x="186" y="102.6">1</text>
<text x="186" y="105.2">5</text>
<text x="186" y="107.7">6</text>
<text x="208.8" y="102.6">3</text>
<text x="186" y="110.2">7</text>
<text x="186" y="112.8">8</text>
<text x="208.2" y="110.2">18</text>
<text x="185.4" y="117.9">10</text>
<text x="186" y="115.3">9</text>
<text x="208.2" y="115.3">19</text>
<text x="208.2" y="117.9">20</text>
<text x="244.4" y="119.1">3</text>
<text x="256.3" y="114.3" transform="rotate(-90 256.3 114.3)">13</text>
<text x="267.3" y="116.6">4</text>
<text x="185.4" y="120.4">11</text>
<text x="185.4" y="122.9">12</text>
<text x="185.4" y="125.5">13</text>
<text x="208.2" y="120.4">21</text>
<text x="208.2" y="122.9">22</text>
<text x="208.2" y="125.5">23</text>
<text x="266.7" y="124.2">15</text>
<text x="185.4" y="128">14</text>
<text x="185.4" y="130.6">15</text>
<text x="208.2" y="128">24</text>
<text x="208.2" y="130.6">25</text>
<text x="244.4" y="126.7">1</text>
<text x="258.8" y="131.5" transform="rotate(-90 258.8 131.5)">2</text>
<text x="266.7" y="126.7">16</text>
<text x="185.4" y="133.1">16</text>
<text x="208.2" y="133.1">26</text>
<text x="256.3" y="132.1" transform="rotate(-90 256.3 132.1)">14</text>
<text x="197.9" y="140.4" transform="rotate(-90 197.9 140.4)">4</text>
<text x="200.4" y="141" transform="rotate(-90 200.4 141)">29</text>
<text x="61.5" y="149.6">4</text>
<text x="83.1" y="149.6">8</text>
<text x="61.5" y="154.7">2</text>
<text x="61.5" y="152.1">3</text>
<text x="83.1" y="154.7">6</text>
<text x="83.1" y="152.1">7</text>
<text x="61.5" y="157.2">1</text>
<text x="83.1" y="157.2">5</text>
<text x="138.2" y="159.5" transform="rotate(-90 138.2 159.5)">4</text>
<text x="142" y="159.5" transform="rotate(-90 142 159.5)">3</text>
<text x="145.8" y="159.5" transform="rotate(-90 145.8 159.5)">2</text>
<text x="149.6" y="159.5" transform="rotate(-90 149.6 159.5)">1</text>
</g>
<text font-size="1.7" fill="#006464" x="67.8" y="147.6">nRF24L01+</text>
<g font-size="1.4" fill="#006464">
<text x="23.2" y="33.8">3</text>
<text x="23.2" y="38.8">1</text>
<text x="23.2" y="36.3">2</text>
<text x="41.5" y="87.1">VDD</text>
<text x="37.5" y="94.7">CLK/SCK</text>
<text x="42.4" y="92.2">CD</text>
<text x="36.5" y="99.8">CMD/MOSI</text>
<text x="36.1" y="102.3">DAT0/MISO</text>
<text x="40.8" y="104.9">DAT1</text>
<text x="40.8" y="107.4">DAT2</text>
<text x="37.8" y="110">DAT3/CS</text>
<text x="41.4" y="117.6">GND</text>
<text x="41.6" y="115">VSS</text>
</g>
<g font-size="1.4" fill="#a90000">
<text x="27.3" y="35.3">2</text>
<text x="27.3" y="32.8">3</text>
<text x="27.3" y="37.8">1</text>
<text x="47.6" y="86.1">4</text>
<text x="47.6" y="91.2">9</text>
<text x="47.6" y="93.7">5</text>
<text x="47.6" y="98.8">3</text>
<text x="47.6" y="101.3">7</text>
<text x="47.6" y="103.9">8</text>
<text x="47.6" y="106.4">1</text>
<text x="47.6" y="109">2</text>
<text x="47.1" y="116.6">G1</text>
<text x="47.6" y="114">6</text>
<text x="48.2" y="116.6">2</text>
</g>
</svg>
